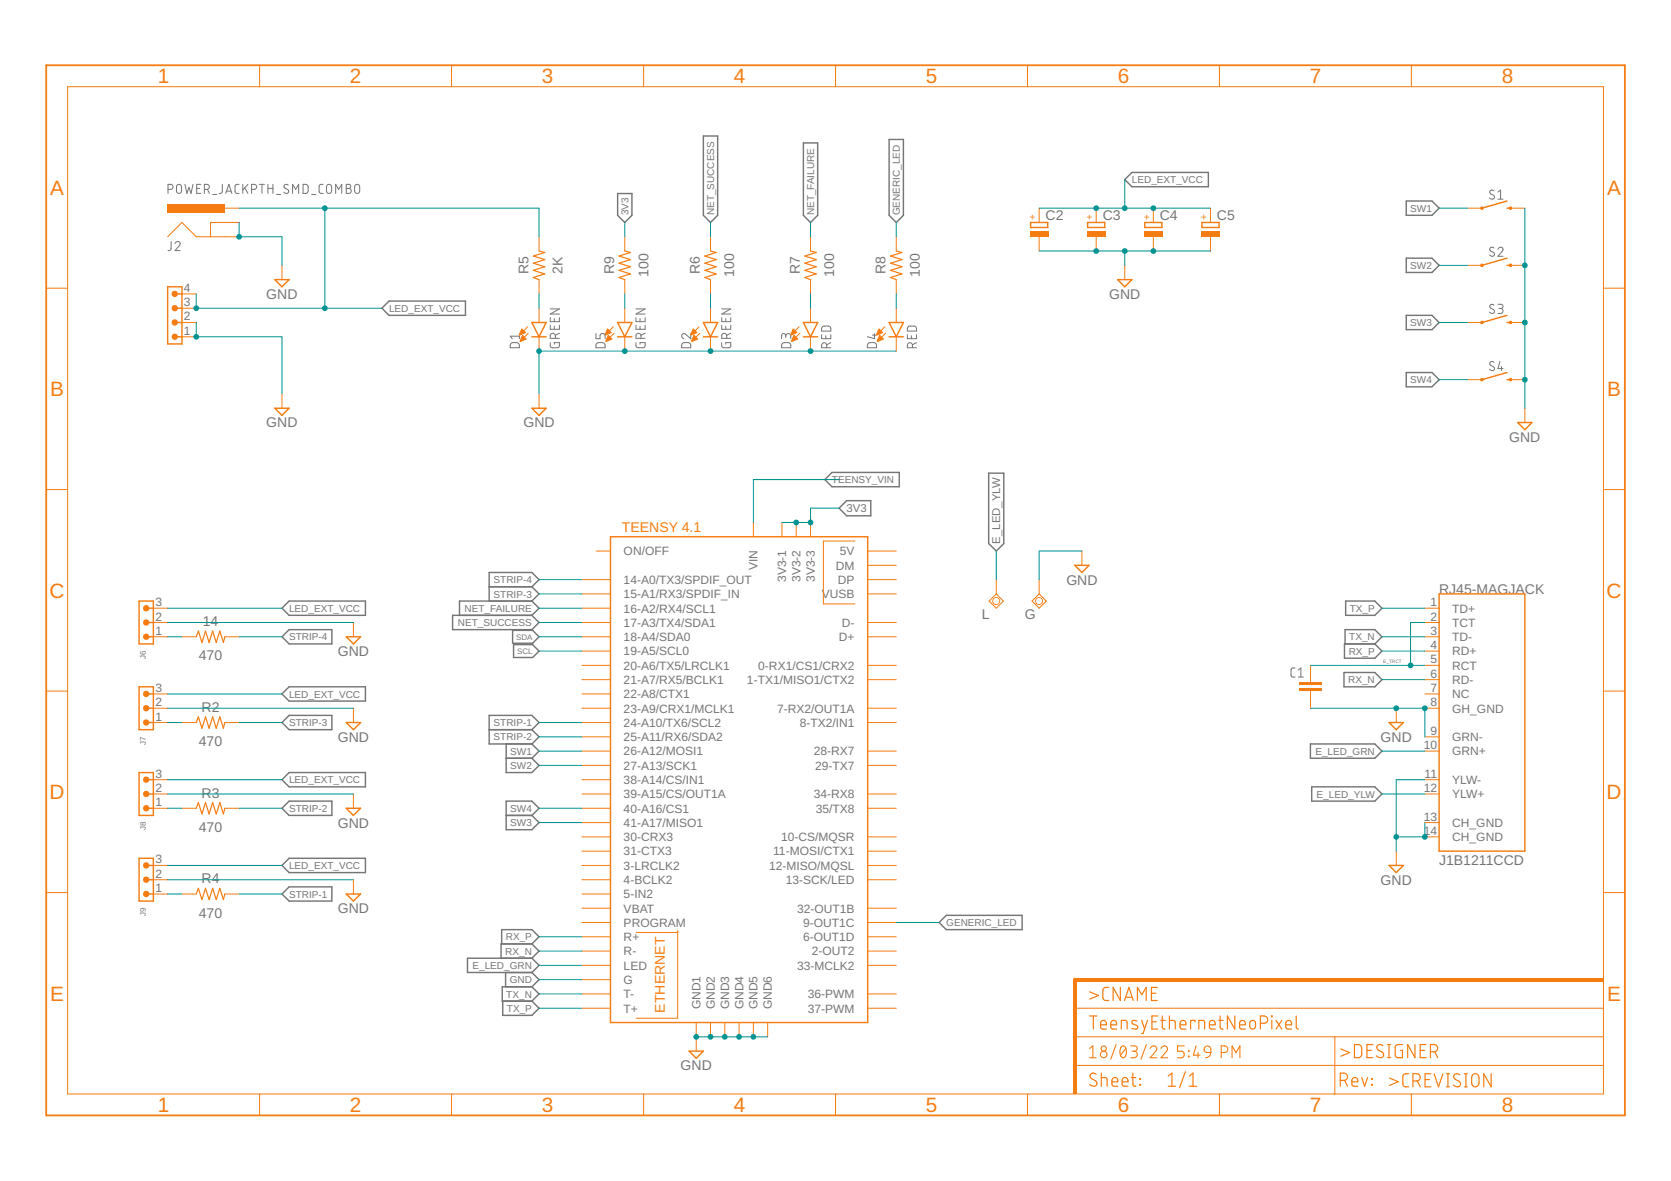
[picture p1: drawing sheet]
<svg xmlns="http://www.w3.org/2000/svg" width="297mm" height="210mm" viewBox="0 0 297 210" stroke-linecap="round" stroke-linejoin="round" font-family="sans-serif">
<g fill="none" stroke="#757575" stroke-width=".18">
<path d="M29.9 33.7h.4a.44 .44 0 0 0 .5-.5 .44 .44 0 0 0-.5-.4h-.4v1.6M31.5 32.9l.1-.1a.44 .44 0 0 1 .7 .4v.7a.44 .44 0 0 1-.5 .5 .44 .44 0 0 1-.4-.5zM32.9 32.8l.3 1.6 .4-1.1 .4 1.1 .3-1.6M35 33.5h.5M35.7 32.8h-.7v1.6h.7M36.3 33.7h.5a.44 .44 0 0 0 .4-.5 .44 .44 0 0 0-.4-.4h-.5v1.6M36.9 33.7l.3 .7M37.8 34.6h.7M39.5 32.8v1.4l-.2 .2h-.3M40.1 34.4l.6-1.6 .5 1.6M40.3 34h.8M42.5 32.8h-.5l-.2 .3v1.1l.2 .2h.5"/>
<path d="M43.2 32.8v1.6M43.5 33.4l.6 1M44.1 32.8l-.9 1M44.7 33.7h.5a.44 .44 0 0 0 .4-.5 .44 .44 0 0 0-.4-.4h-.5v1.6M46.1 32.8h.9M46.6 32.8v1.6M47.6 33.5h.9M47.6 32.8v1.6M48.5 32.8v1.6M49.2 34.6h.7M51.2 32.9a.41 .41 0 0 0-.6-.1 .41 .41 0 0 0 .1 .6l.5 .3a.42 .42 0 0 1 0 .6 .42 .42 0 0 1-.6 0l-.2-.1M52 34.4v-1.6l.6 .9 .5-.9v1.6"/>
<path d="M53.9 32.8l.7 .1a1.3 1.3 0 0 1 .1 1.2l-.2 .3h-.6zM55.4 34.6h.7M57.4 32.8h-.4l-.3 .3v1.1l.3 .2h.4M58.2 32.9l.1-.1a.47 .47 0 0 1 .6 .4v.7a.46 .46 0 0 1-.4 .5 .46 .46 0 0 1-.5-.5zM59.7 34.4v-1.6l.5 .9 .5-.9v1.6M61.6 32.8h.4a.36 .36 0 0 1 .4 .3 .36 .36 0 0 1-.4 .4 .44 .44 0 0 1 .4 .4 .44 .44 0 0 1-.4 .5h-.4zM61.6 33.5h.4M63.2 32.9l.1-.1a.46 .46 0 0 1 .6 .4v.7a.46 .46 0 0 1-.4 .5 .46 .46 0 0 1-.5-.5zM265.6 33.9a.41 .41 0 0 0-.6-.1 .41 .41 0 0 0 0 .7l.5 .2a.42 .42 0 0 1 0 .6 .42 .42 0 0 1-.6 0l-.1-.1M266.3 34.1l.4-.3v1.6M266.3 35.4h.9M30.4 42.9v1.4l-.2 .2h-.3"/>
<path d="M31.1 43.3a.45 .45 0 0 1 .6-.4 .45 .45 0 0 1 .2 .7l-.8 .9h.9M92.3 59.3v.9M92.3 59.8h-1.6l.4 .4M97.8 56.5v.7h1.6v-.7M97.8 57.8v.7h1.6v-.7M97.8 54.9h1.6l-1.6 .9h1.6M98.5 56.6v.6M98.5 58v.5M99.4 59.2l-.7 .4M105.9 59.3v.9h.8v-.6a.46 .46 0 0 1 .4-.3 .46 .46 0 0 1 .5 .3v.6M113.1 57.8v.7h1.6v-.7M113.1 56.5v.7h1.6v-.7"/>
<path d="M113.1 54.9h1.6l-1.6 .9h1.6M113.8 56.6v.6M113.8 58v.5M114.7 59.2l-.8 .4M122.8 59.3v.9l-.9-.8a.44 .44 0 0 0-.7 .2 .44 .44 0 0 0 .3 .6M128.3 57.8v.7h1.6v-.7M128.3 56.5v.7h1.6v-.7M128.3 54.9h1.6l-1.6 .9h1.6M129 56.6v.6M129 58v.5M129.9 59.2l-.7 .4M139.7 59.8a.44 .44 0 0 1 .4-.5 .44 .44 0 0 1 .5 .5v.4"/>
<path d="M146 59.5v.7h1.7v-.7M146.2 58.1l1-.1a.43 .43 0 0 1 .5 .4v.4h-1.7zM146.8 59.7v.5M155.1 59.6h.7M155.4 59.3v.9l-1.2-.4M161.3 59.5v.7h1.6v-.7M161.4 58.1l.2-.1h.9a.43 .43 0 0 1 .4 .4v.4h-1.6zM162 59.7v.5M265.6 44.1a.41 .41 0 0 0-.6-.1 .41 .41 0 0 0 0 .6l.5 .3a.41 .41 0 0 1 0 .6 .41 .41 0 0 1-.6-.1l-.1-.1M265.6 54.2a.41 .41 0 0 0-.6-.1 .41 .41 0 0 0-.1 .6l.6 .3a.41 .41 0 0 1 0 .7 .41 .41 0 0 1-.6-.1l-.1-.1M266.3 44.3a.44 .44 0 0 1 .6-.3 .44 .44 0 0 1 .1 .7l-.7 .9h.9M266.3 54.1h.5a.37 .37 0 0 1 .4 .4 .37 .37 0 0 1-.4 .3h-.3"/>
<path d="M266.7 54.8a.44 .44 0 0 1 .5 .5 .44 .44 0 0 1-.5 .4h-.4M90.8 61a1.33 1.33 0 0 1 1.3-.1l.2 .3v.6h-1.6zM97.8 60.9v.7l.2 .2h1.1l.3-.2v-.7h-.9v.3M98.7 60.1v-.4a.46 .46 0 0 0-.4-.5 .46 .46 0 0 0-.5 .5v.4h1.6M106.1 61a1.3 1.3 0 0 1 1.2-.1l.2 .3 .1 .6h-1.7zM113.1 60.9v.7l.2 .2h1l.3-.2 .1-.7h-.9v.3M113.9 60.1v-.4a.44 .44 0 0 0-.4-.5 .44 .44 0 0 0-.4 .5v.4h1.6M121.3 61a1.3 1.3 0 0 1 1.2-.1l.3 .3v.6h-1.6zM128.3 60.9v.7l.2 .2h1l.4-.2v-.7h-.9v.3M129.2 60.1v-.4a.44 .44 0 0 0-.5-.5 .44 .44 0 0 0-.4 .5v.4h1.6M139.1 61a1.3 1.3 0 0 1 1.2-.1l.2 .3 .1 .6h-1.7zM139.7 60v-.4a.37 .37 0 0 0-.4-.3 .37 .37 0 0 0-.4 .3v.6"/>
<path d="M147 61.8v-.4a.46 .46 0 0 0-.5-.5 .46 .46 0 0 0-.5 .5v.4h1.7M147.7 60.9l-.7 .4M154.3 61a1.3 1.3 0 0 1 1.2-.1l.3 .3v.6h-1.6zM162.2 61.8v-.4a.46 .46 0 0 0-.5-.5 .46 .46 0 0 0-.4 .5v.4h1.6M162.9 60.9l-.7 .4M265.6 64.4l-.2-.1a.38 .38 0 0 0-.5 .1 .38 .38 0 0 0 .1 .5l.5 .3a.41 .41 0 0 1 0 .6 .41 .41 0 0 1-.6 0l-.1-.2M266.6 64.2l-.3 1.3h.9M266.9 65.2v.7M230.2 118.7h-.5l-.2 .4v1l.2 .2h.5M230.8 119.1l.4-.4v1.6M230.8 120.3h.9"/>
</g>
<g fill="none" stroke="#757575" stroke-width=".25">
<path d="M109.8 34.4h2.5v3.9l-1.2 1.2-1.3-1.2zM125 24.2h2.6v14.1l-1.3 1.2-1.3-1.2zM142.8 25.4h2.6v12.9l-1.3 1.2-1.3-1.2zM158.1 24.8h2.5v13.5l-1.3 1.2-1.2-1.2zM199.9 31.9l1.3-1.3h13.6v2.6h-13.6zM250 35.7h4.6l1.2 1.3-1.2 1.3h-4.6zM67.9 54.8l1.3-1.3h13.5v2.5h-13.5zM250 56h4.6l1.2 1.3-1.2 1.3h-4.6zM250 45.9h4.6l1.2 1.3-1.2 1.2h-4.6zM250 66.2h4.6l1.2 1.3-1.2 1.2h-4.6zM146.6 85.2l1.3-1.2h12v2.5h-12zM149.2 90.3l1.3-1.3h4.3v2.7h-4.3z"/>
<path d="M175.7 84.1h2.7v12.5l-1.3 1.3-1.4-1.3zM50.1 108.1l1.3-1.3h13.6v2.6h-13.6zM50.1 113.2l1.3-1.3h7.6v2.5h-7.6zM80.5 109.4h14.1l1.2 1.2-1.2 1.3h-14.1zM87 104.3h7.6M91.1 112h3.6l1.1 1.2-1.1 1.1h-3.6zM91.3 114.6h3.4l1.1 1.1-1.1 1.2h-3.4zM94.6 106.8h-12.9v2.6M94.6 104.3l1.2-1.3-1.2-1.3h-7.6v5.1M94.6 106.8l1.2 1.3-1.2 1.3M94.6 104.3l1.2 1.3-1.2 1.2M238.9 119.5h5.5l1.3 1.3-1.3 1.3h-5.5z"/>
<path d="M239 114.4h5.4l1.3 1.3-1.3 1.3h-5.4zM239.1 114.4v-2.5h5.3l1.3 1.3-1.3 1.2M239.2 106.8h5.2l1.3 1.3-1.3 1.3h-5.2zM50.1 138.6l1.3-1.3h13.6v2.5h-13.6zM50.1 123.3l1.3-1.2h13.6v2.5h-13.6zM51.4 127.1h7.6v2.6h-7.6l-1.3-1.3zM87 129.7h7.6M90 134.8h4.6M90 132.2v5.1h4.6l1.2-1.3-1.2-1.2M94.6 129.7l1.2-1.3-1.2-1.3h-7.6v5.1h7.6M94.6 129.7l1.2 1.3-1.2 1.2M94.6 132.2l1.2 1.3-1.2 1.3"/>
<path d="M232.9 132.2h11.5l1.3 1.3-1.3 1.3h-11.5zM233.2 139.8h11.2l1.3 1.3-1.3 1.3h-11.2zM50.1 158.9l1.3-1.3h7.6v2.5h-7.6zM50.1 153.8l1.3-1.3h13.6v2.6h-13.6zM51.4 142.4h7.6v2.5h-7.6l-1.3-1.2zM90 142.4h4.6l1.2 1.3-1.2 1.2 1.2 1.3-1.2 1.3h-4.6zM90 144.9h4.6M89.2 167.8v-2.6h5.4l1.2 1.3-1.2 1.3M89.4 177.9v2.6h5.2l1.2-1.3-1.2-1.3M89.9 172.8v2.6M94.6 172.8l1.2 1.3-1.2 1.3M94.6 175.4h-5.3v2.5h5.3"/>
<path d="M94.6 170.3h-11.5v2.5h11.5M94.6 170.3l1.2 1.3-1.2 1.2M94.6 175.4l1.2 1.3-1.2 1.2M94.6 167.8h-5.5v2.5M94.6 167.8l1.2 1.2-1.2 1.3M166.9 164l1.3-1.3h13.5v2.5h-13.5z"/>
</g>
<path d="M108.5 95.4h45.7v86.3h-45.7zM255.8 105.6h15.3v45.7h-15.3zM246.9 128.4h2.6l-1.3 1.3zM246.9 153.8h2.6l-1.3 1.3zM120.5 165.5v.2M122.5 186.8h2.5l-1.2 1.3z" fill="none" stroke="#f57c10" stroke-width=".25"/>
<g fill="none" stroke="#f57c10" stroke-width=".18">
<path d="M106 97.9h2.5M133.9 92.9v2.5M139 92.9v2.5M141.5 92.9v2.5M144.1 92.9v2.5M152 96.2h-5.6v11.1h5.6M154.2 97.9h5.1M103.4 108.1h5.1M103.4 110.6h5.1M103.4 113.2h5.1M103.4 115.7h5.1M103.4 118.3h5.1"/>
<path d="M103.4 103h5.1M103.4 105.6h5.1M154.2 110.6h5.1M154.2 113.2h5.1M154.2 118.3h5.1M154.2 103h5.1M154.2 105.6h5.1M154.2 100.5h5.1M253.3 108.1h2.5M253.3 110.6h2.5M253.3 113.2h2.5M253.3 115.7h2.5"/>
<path d="M253.3 118.3h2.5M103.4 120.8h5.1M103.4 123.3h5.1M103.4 125.9h5.1M103.4 131h5.1M103.4 133.5h5.1M103.4 138.6h5.1M103.4 128.4h5.1M103.4 136h5.1M154.2 120.8h5.1M154.2 125.9h5.1M154.2 133.5h5.1"/>
<path d="M154.2 128.4h5.1M154.2 136h5.1M248.2 125.9v2.5M253.3 120.8h2.5M253.3 123.3h2.5M253.3 125.9h2.5M253.3 131h2.5M253.3 133.5h2.5M253.3 138.6h2.5M103.4 141.1h5.1M103.4 146.2h5.1M103.4 148.7h5.1"/>
<path d="M103.4 158.9h5.1M103.4 153.8h5.1M103.4 156.4h5.1M103.4 151.3h5.1M103.4 143.7h5.1M154.2 141.1h5.1M154.2 148.7h5.1M154.2 153.8h5.1M154.2 156.4h5.1M154.2 151.3h5.1M154.2 143.7h5.1M248.2 151.3v2.5"/>
<path d="M253.3 141.1h2.5M253.3 146.2h2.5M253.3 148.7h2.5M103.4 161.4h5.1M103.4 164h5.1M103.4 166.5h5.1M103.4 169h5.1M103.4 171.6h5.1M103.4 176.7h5.1M103.4 179.2h5.1M103.4 174.1h5.1M113.1 165.7h7.4v15.3h-7.4"/>
<path d="M154.2 161.4h5.1M154.2 164h5.1M154.2 166.5h5.1M154.2 169h5.1M154.2 171.6h5.1M154.2 176.7h5.1M154.2 179.2h5.1M123.8 181.7v5.1M126.3 181.7v2.6M128.8 181.7v2.6M131.4 181.7v2.6M133.9 181.7v2.6"/>
<path d="M136.5 181.7v2.6"/>
</g>
<g fill="#f57c10">
<path d="M230.9 122.3h4.1v.5h-4.1z" fill-rule="evenodd"/>
<path d="M230.9 121.3h4.1v.5h-4.1z" fill-rule="evenodd"/>
</g>
<g fill="#f57c10">
<path d="M230.9 122.3h4.1v.5h-4.1zM230.9 122.3v.5h4.1v-.5z"/>
<path d="M230.9 121.3h4.1v.5h-4.1zM230.9 121.3v.5h4.1v-.5z"/>
</g>
<path d="M233 118.3v3M233 122.8v3.1" fill="none" stroke="#f57c10" stroke-width=".18"/>
<path d="M176.6 106.4a.71 .71 0 0 1 1.1 .1 .71 .71 0 0 1-.4 1 .71 .71 0 0 1-.9-.7h.1a.55 .55 0 0 1 .8-.5 .55 .55 0 0 1 .2 .9 .55 .55 0 0 1-.9-.2l-.1-.2h-.1z" fill-rule="evenodd" fill="#f57c10"/>
<path d="M176.6 106.4l.4-.3 .4 .1a.72 .72 0 0 1 .4 .9l-.6 .4-.5-.1-.3-.3v-.3h.1l.3-.5h.6l.3 .5-.3 .5h-.6l-.3-.5h-.1zM176.6 106.4l-.2 .4h.1l.3 .5h.6l.3-.5-.3-.5h-.6l-.3 .5h-.1l.2 .5 .4 .2 .6-.2 .2-.5-.4-.6-.4-.1z" fill="#f57c10"/>
<g fill="none" stroke="#f57c10" stroke-width=".18">
<path d="M27.3 113.2h2.5M27.3 110.6h2.5M27.3 108.1h2.5M32.3 113.2h2.6M40 113.2h2.5M62.8 110.6v2.6M177.1 105.6l1.3 1.2-1.3 1.3-1.3-1.3zM177.1 103v2.6M32.3 128.4h2.6M40 128.4h2.5M62.8 125.9v2.5M32.3 143.7h2.6"/>
<path d="M32.3 158.9h2.6M40 143.7h2.5M40 158.9h2.5M62.8 141.1v2.6M62.8 156.4v2.5"/>
</g>
<path d="M34.9 113.2l.4-1 .6 2 .6-2 .7 2 .6-2 .6 2 .7-2 .6 2 .3-1M34.9 128.4l.4-1 .6 2 .6-2 .7 2 .6-2 .6 2 .7-2 .6 2 .3-1M34.9 143.7l.4-1.1 .6 2.1 .6-2.1 .7 2.1 .6-2.1 .6 2.1 .7-2.1 .6 2.1 .3-1M34.9 158.9l.4-1 .6 2 .6-2 .7 2 .6-2 .6 2 .7-2 .6 2 .3-1" fill="none" stroke="#f57c10" stroke-width=".21"/>
<path d="M24.7 106.8h2.6v7.6h-2.6zM26 113.2h1.3M26 110.6h1.3M26 108.1h1.3M61.6 113.2h2.5l-1.3 1.2zM61.6 128.4h2.5l-1.3 1.3zM61.6 158.9h2.5l-1.3 1.2zM61.6 143.7h2.5l-1.3 1.2z" fill="none" stroke="#f57c10" stroke-width=".25"/>
<g fill="#f57c10">
<circle cx="26" cy="113.2" r=".56"/>
<circle cx="26" cy="110.6" r=".56"/>
<circle cx="26" cy="108.1" r=".57"/>
</g>
<g fill="#f57c10">
<path d="M25.4 113.2a.6 .6 0 0 1 1.2 0 .6 .6 0 0 1-1.2 0zM25.4 113.2a.56 .56 0 0 0 1.1 0 .56 .56 0 0 0-1.1 0z"/>
<path d="M25.4 110.6a.6 .6 0 0 1 1.2 0 .6 .6 0 0 1-1.2 0zM25.4 110.6a.56 .56 0 0 0 1.1 0 .56 .56 0 0 0-1.1 0z"/>
<path d="M25.4 108.1a.6 .6 0 0 1 1.2 0 .6 .6 0 0 1-1.2 0zM25.4 108.1a.6 .6 0 0 0 1.2 0 .6 .6 0 0 0-1.2 0z"/>
</g>
<path d="M27.3 128.4h2.5M27.3 125.9h2.5M27.3 123.3h2.5" fill="none" stroke="#f57c10" stroke-width=".18"/>
<path d="M24.7 122.1h2.6v7.6h-2.6zM26 128.4h1.3M26 125.9h1.3M26 123.3h1.3" fill="none" stroke="#f57c10" stroke-width=".25"/>
<g fill="#f57c10">
<circle cx="26" cy="128.4" r=".56"/>
<circle cx="26" cy="125.9" r=".56"/>
<circle cx="26" cy="123.3" r=".56"/>
</g>
<g fill="#f57c10">
<path d="M25.4 128.4a.6 .6 0 0 1 1.2 0 .6 .6 0 0 1-1.2 0zM25.4 128.4a.56 .56 0 0 0 1.1 0 .56 .56 0 0 0-1.1 0z"/>
<path d="M25.4 125.9a.6 .6 0 0 1 1.2 0 .6 .6 0 0 1-1.2 0zM25.4 125.9a.56 .56 0 0 0 1.1 0 .56 .56 0 0 0-1.1 0z"/>
<path d="M25.4 123.3a.6 .6 0 0 1 1.2 0 .6 .6 0 0 1-1.2 0zM25.4 123.3a.56 .56 0 0 0 1.1 0 .56 .56 0 0 0-1.1 0z"/>
</g>
<path d="M27.3 138.6h2.5M27.3 143.7h2.5M27.3 141.1h2.5" fill="none" stroke="#f57c10" stroke-width=".18"/>
<path d="M24.7 137.3h2.6v7.6h-2.6zM26 138.6h1.3M26 143.7h1.3M26 141.1h1.3" fill="none" stroke="#f57c10" stroke-width=".25"/>
<g fill="#f57c10">
<circle cx="26" cy="143.6" r=".57"/>
<circle cx="26" cy="141.1" r=".57"/>
<circle cx="26" cy="138.6" r=".57"/>
</g>
<g fill="#f57c10">
<path d="M25.4 143.7a.6 .6 0 0 1 1.2 0 .6 .6 0 0 1-1.2 0zM25.4 143.6a.6 .6 0 0 0 1.2 0 .6 .6 0 0 0-1.2 0z"/>
<path d="M25.4 141.1a.6 .6 0 0 1 1.2 0 .6 .6 0 0 1-1.2 0zM25.4 141.1a.6 .6 0 0 0 1.2 0 .6 .6 0 0 0-1.2 0z"/>
<path d="M25.4 138.6a.6 .6 0 0 1 1.2 0 .6 .6 0 0 1-1.2 0zM25.4 138.6a.6 .6 0 0 0 1.2 0 .6 .6 0 0 0-1.2 0z"/>
</g>
<path d="M27.3 158.9h2.5M27.3 156.4h2.5M27.3 153.8h2.5" fill="none" stroke="#f57c10" stroke-width=".18"/>
<path d="M24.7 152.5h2.6v7.6h-2.6zM26 158.9h1.3M26 156.4h1.3M26 153.8h1.3" fill="none" stroke="#f57c10" stroke-width=".25"/>
<g fill="#f57c10">
<path d="M184.2 106.4a.71 .71 0 0 1 1.1 .1 .71 .71 0 0 1-.4 1 .71 .71 0 0 1-.9-.7h.1a.55 .55 0 0 1 .8-.5 .55 .55 0 0 1 .2 .9 .55 .55 0 0 1-.9-.2l-.1-.2h-.1z" fill-rule="evenodd"/>
<circle cx="26" cy="158.9" r=".57"/>
<circle cx="26" cy="156.3" r=".57"/>
<circle cx="26" cy="153.8" r=".57"/>
</g>
<g fill="#f57c10">
<path d="M25.4 158.9a.6 .6 0 0 1 1.2 0 .6 .6 0 0 1-1.2 0zM25.4 158.9a.6 .6 0 0 0 1.2 0 .6 .6 0 0 0-1.2 0z"/>
<path d="M25.4 156.4a.6 .6 0 0 1 1.2 0 .6 .6 0 0 1-1.2 0zM25.4 156.3a.6 .6 0 0 0 1.2 0 .6 .6 0 0 0-1.2 0z"/>
<path d="M25.4 153.8a.6 .6 0 0 1 1.2 0 .6 .6 0 0 1-1.2 0zM25.4 153.8a.6 .6 0 0 0 1.2 0 .6 .6 0 0 0-1.2 0z"/>
<path d="M184.2 106.4l.4-.3 .5 .1a.72 .72 0 0 1 .3 .9l-.6 .4-.4-.1-.4-.3v-.3h.1l.3-.5h.6l.3 .5-.3 .5h-.6l-.3-.5h-.1zM184.2 106.4l-.2 .4h.2l.2 .5h.6l.3-.5-.3-.5h-.6l-.2 .5h-.2l.2 .5 .4 .2 .7-.2 .1-.5-.3-.6-.5-.1z"/>
</g>
<path d="M32.3 59.9h2.6M32.3 57.3h2.6M32.3 54.8h2.6M32.3 52.2h2.6M192.3 97.9v2.6M184.7 105.6l1.3 1.2-1.3 1.3-1.2-1.3zM184.7 103v2.6" fill="none" stroke="#f57c10" stroke-width=".18"/>
<path d="M29.8 51h2.5v10.1h-2.5zM31.1 59.9h1.2M31.1 57.3h1.2M31.1 54.8h1.2M31.1 52.2h1.2M191.1 100.5h2.5l-1.3 1.2z" fill="none" stroke="#f57c10" stroke-width=".25"/>
<g fill="#f57c10">
<circle cx="31.1" cy="59.8" r=".57"/>
<circle cx="31.1" cy="57.3" r=".57"/>
<circle cx="31.1" cy="54.8" r=".57"/>
<circle cx="31.1" cy="52.2" r=".57"/>
</g>
<g fill="#f57c10">
<path d="M30.5 59.9a.57 .57 0 0 1 1.1 0 .57 .57 0 0 1-1.1 0zM30.5 59.8a.57 .57 0 0 0 1.1 0 .57 .57 0 0 0-1.1 0z"/>
<path d="M30.5 57.3a.57 .57 0 0 1 1.1 0 .57 .57 0 0 1-1.1 0zM30.5 57.3a.57 .57 0 0 0 1.1 0 .57 .57 0 0 0-1.1 0z"/>
<path d="M30.5 54.8a.57 .57 0 0 1 1.1 0 .57 .57 0 0 1-1.1 0zM30.5 54.8a.57 .57 0 0 0 1.1 0 .57 .57 0 0 0-1.1 0z"/>
<path d="M30.5 52.2a.57 .57 0 0 1 1.1 0 .57 .57 0 0 1-1.1 0zM30.5 52.2a.57 .57 0 0 0 1.1 0 .57 .57 0 0 0-1.1 0z"/>
</g>
<path d="M48.9 49.7h2.5l-1.3 1.3zM48.9 72.6h2.5l-1.3 1.2z" fill="none" stroke="#f57c10" stroke-width=".25"/>
<path d="M40 39.5h-2.6v2.6M29.8 42.1l2.5-2.6 2.6 2.6h5.1M50.1 47.2v2.5M50.1 70v2.6" fill="none" stroke="#f57c10" stroke-width=".18"/>
<path d="M29.8 36.2h10.2v1.6h-10.2z" fill-rule="evenodd" fill="#f57c10"/>
<path d="M29.8 36.2h10.2v1.6h-10.2zM29.8 36.2v1.6h10.2v-1.6z" fill="#f57c10"/>
<g fill="none" stroke="#f57c10" stroke-width=".18">
<path d="M40 39.5h2.5M40 37h2.5M40 42.1h2.5M93.8 58.1l-1.4 1.4M93.9 59.2l-1.4 1.4M95.8 42.1v2.5M95.8 49.7v2.5M95.8 54.8v2.5M95.8 59.9v2.5M109 58.1l-1.4 1.4M109.2 59.2l-1.4 1.4M111.1 42.1v2.5"/>
<path d="M111.1 49.7v2.5M111.1 54.8v2.5M111.1 59.9v2.5M124.3 58.1l-1.4 1.4M124.4 59.2l-1.4 1.4M126.3 42.1v2.5M126.3 49.7v2.5M126.3 54.8v2.5M126.3 59.9v2.5M142 58.1l-1.3 1.4M142.2 59.2l-1.4 1.4M144.1 42.1v2.5"/>
<path d="M144.1 49.7v2.5M144.1 54.8v2.5M144.1 59.9v2.5M157.3 58.1l-1.4 1.4M157.4 59.2l-1.4 1.4M159.3 42.1v2.5M159.3 49.7v2.5M159.3 54.8v2.5M159.3 59.9v2.5M95.8 70v2.6"/>
</g>
<path d="M94.6 57.3h2.5l-1.3 2.6zM94.6 59.9h2.5M109.8 59.9h2.5M109.8 57.3h2.5l-1.2 2.6zM125 59.9h2.6M125 57.3h2.6l-1.3 2.6zM142.8 59.9h2.6M142.8 57.3h2.6l-1.3 2.6zM158.1 59.9h2.5M158.1 57.3h2.5l-1.3 2.6zM94.6 72.6h2.5l-1.3 1.2z" fill="none" stroke="#f57c10" stroke-width=".25"/>
<g fill="#f57c10" stroke="#f57c10" stroke-width=".18">
<path d="M92.8 58.5l.6 .6-1 .5-.1-.1z" fill-rule="evenodd"/>
<path d="M92.9 59.6l.6 .7-1 .4-.1-.1z" fill-rule="evenodd"/>
<path d="M123.2 58.5l.7 .6-1 .5-.1-.1z" fill-rule="evenodd"/>
<path d="M123.4 59.6l.6 .7-1 .4-.1-.1z" fill-rule="evenodd"/>
<path d="M141 58.5l.7 .6-1.1 .5v-.1z" fill-rule="evenodd"/>
<path d="M141.1 59.6l.7 .7-1 .4-.1-.1z" fill-rule="evenodd"/>
<path d="M156.2 58.5l.7 .6-1 .5-.1-.1z" fill-rule="evenodd"/>
<path d="M156.4 59.6l.6 .7-1 .4-.1-.1z" fill-rule="evenodd"/>
<path d="M108 58.5l.7 .6-1.1 .5-.1-.1z" fill-rule="evenodd"/>
<path d="M108.1 59.6l.7 .7-1.1 .4v-.1z" fill-rule="evenodd"/>
</g>
<path d="M95.8 44.6l1 .3-2 .6 2 .6-2 .7 2 .6-2 .6 2 .7-2 .6 1 .4M111.1 44.6l1 .3-2.1 .6 2.1 .6-2.1 .7 2.1 .6-2.1 .6 2.1 .7-2.1 .6 1.1 .4M126.3 44.6l1 .3-2 .6 2 .6-2 .7 2 .6-2 .6 2 .7-2 .6 1 .4M144.1 44.6l1 .3-2 .6 2 .6-2 .7 2 .6-2 .6 2 .7-2 .6 1 .4M159.3 44.6l1 .3-2 .6 2 .6-2 .7 2 .6-2 .6 2 .7-2 .6 1 .4" fill="none" stroke="#f57c10" stroke-width=".21"/>
<g fill="#f57c10">
<circle cx="263.4" cy="37" r=".33"/>
<circle cx="268.5" cy="37" r=".33"/>
</g>
<g fill="#f57c10">
<path d="M263.1 37a.35 .35 0 0 1 .7 0 .35 .35 0 0 1-.7 0zM263.1 37a.35 .35 0 0 0 .7 0 .35 .35 0 0 0-.7 0z"/>
<path d="M268.2 37a.35 .35 0 0 1 .7 0 .35 .35 0 0 1-.7 0zM268.2 37a.35 .35 0 0 0 .7 0 .35 .35 0 0 0-.7 0z"/>
</g>
<path d="M267.9 37h.6M267.9 35.7l-4.5 1.3" fill="none" stroke="#f57c10" stroke-width=".25"/>
<path d="M260.9 37h2.5M268.5 37h2.6" fill="none" stroke="#f57c10" stroke-width=".18"/>
<g fill="#f57c10">
<circle cx="263.4" cy="47.2" r=".33"/>
<circle cx="268.5" cy="47.2" r=".33"/>
</g>
<g fill="#f57c10">
<path d="M263.1 47.2a.35 .35 0 0 1 .7 0 .35 .35 0 0 1-.7 0zM263.1 47.2a.35 .35 0 0 0 .7 0 .35 .35 0 0 0-.7 0z"/>
<path d="M268.2 47.2a.35 .35 0 0 1 .7 0 .35 .35 0 0 1-.7 0zM268.2 47.2a.35 .35 0 0 0 .7 0 .35 .35 0 0 0-.7 0z"/>
</g>
<path d="M267.9 47.2h.6M267.9 45.9l-4.5 1.3" fill="none" stroke="#f57c10" stroke-width=".25"/>
<path d="M260.9 47.2h2.5M268.5 47.2h2.6" fill="none" stroke="#f57c10" stroke-width=".18"/>
<g fill="#f57c10">
<circle cx="263.4" cy="57.3" r=".33"/>
<circle cx="268.5" cy="57.3" r=".33"/>
</g>
<g fill="#f57c10">
<path d="M263.1 57.3a.35 .35 0 0 1 .7 0 .35 .35 0 0 1-.7 0zM263.1 57.3a.35 .35 0 0 0 .7 0 .35 .35 0 0 0-.7 0z"/>
<path d="M268.2 57.3a.35 .35 0 0 1 .7 0 .35 .35 0 0 1-.7 0zM268.2 57.3a.35 .35 0 0 0 .7 0 .35 .35 0 0 0-.7 0z"/>
</g>
<path d="M267.9 57.3h.6M267.9 56l-4.5 1.3" fill="none" stroke="#f57c10" stroke-width=".25"/>
<path d="M260.9 57.3h2.5M268.5 57.3h2.6" fill="none" stroke="#f57c10" stroke-width=".18"/>
<g fill="#f57c10">
<circle cx="263.4" cy="67.5" r=".33"/>
<circle cx="268.5" cy="67.5" r=".33"/>
</g>
<g fill="#f57c10">
<path d="M263.1 67.5a.35 .35 0 0 1 .7 0 .35 .35 0 0 1-.7 0zM263.1 67.5a.35 .35 0 0 0 .7 0 .35 .35 0 0 0-.7 0z"/>
<path d="M268.2 67.5a.35 .35 0 0 1 .7 0 .35 .35 0 0 1-.7 0zM268.2 67.5a.35 .35 0 0 0 .7 0 .35 .35 0 0 0-.7 0z"/>
</g>
<path d="M183.2 39.5h3v.9h-3zM267.9 67.5h.6M267.9 66.2l-4.5 1.3M269.8 75.1h2.5l-1.2 1.3z" fill="none" stroke="#f57c10" stroke-width=".25"/>
<path d="M260.9 67.5h2.5M268.5 67.5h2.6M271.1 72.6v2.5" fill="none" stroke="#f57c10" stroke-width=".18"/>
<path d="M183.1 41.2h3.3v.9h-3.3z" fill-rule="evenodd" fill="#f57c10"/>
<path d="M183.1 41.2h3.3v.9h-3.3zM183.1 41.2v.9h3.3v-.9z" fill="#f57c10"/>
<path d="M184.7 37v2.5M184.7 42.1v2.5" fill="none" stroke="#f57c10" stroke-width=".18"/>
<path d="M193.3 39.5h3.1v.9h-3.1z" fill="none" stroke="#f57c10" stroke-width=".25"/>
<path d="M193.2 41.2h3.3v.9h-3.3z" fill-rule="evenodd" fill="#f57c10"/>
<path d="M193.2 41.2h3.3v.9h-3.3zM193.2 41.2v.9h3.3v-.9z" fill="#f57c10"/>
<path d="M194.9 37v2.5M194.9 42.1v2.5" fill="none" stroke="#f57c10" stroke-width=".18"/>
<path d="M203.5 39.5h3v.9h-3z" fill="none" stroke="#f57c10" stroke-width=".25"/>
<path d="M203.4 41.2h3.3v.9h-3.3z" fill-rule="evenodd" fill="#f57c10"/>
<path d="M203.4 41.2h3.3v.9h-3.3zM203.4 41.2v.9h3.3v-.9z" fill="#f57c10"/>
<path d="M205 37v2.5M205 42.1v2.5" fill="none" stroke="#f57c10" stroke-width=".18"/>
<path d="M213.7 39.5h3v.9h-3z" fill="none" stroke="#f57c10" stroke-width=".25"/>
<path d="M213.5 41.2h3.3v.9h-3.3z" fill-rule="evenodd" fill="#f57c10"/>
<path d="M213.5 41.2h3.3v.9h-3.3zM213.5 41.2v.9h3.3v-.9z" fill="#f57c10"/>
<path d="M215.2 37v2.5M199.9 47.2v2.5M215.2 42.1v2.5" fill="none" stroke="#f57c10" stroke-width=".18"/>
<path d="M198.7 49.7h2.5l-1.3 1.3z" fill="none" stroke="#f57c10" stroke-width=".25"/>
<g fill="none" stroke="#f57c10" stroke-width=".21">
<path d="M193.7 180.6h1.3M194.4 180.6v2.3M195.6 182.1h1.1a.55 .55 0 0 0-.4-.7 .55 .55 0 0 0-.7 .5l.1 .9 1 .1M197.4 182.1h1.1a.55 .55 0 0 0-.4-.7 .55 .55 0 0 0-.7 .5l.2 .9 .9 .1M199.3 182.9v-1.5l1 .1 .1 1.4M202.1 181.5a.61 .61 0 0 0-.9 .1l.1 .3 .8 .4a.33 .33 0 0 1 .2 .3 .33 .33 0 0 1-.4 .3l-.7-.1M202.9 181.4l.6 1.5M204 181.4l-.8 2.3h-.3M204.8 181.6h.7M205.8 180.6h-1v2.3h1M206.3 181.4h.8M206.6 180.6v2.1l.2 .2h.3"/>
<path d="M207.7 191.2l.6-.5v2.4M207.7 193.1h1.3M207.9 181.4l.9 .1 .1 1.4M207.9 180.6v2.3M209.8 182.1h1a.55 .55 0 0 0-.4-.7 .55 .55 0 0 0-.6 .5l.1 .9 .9 .1M210.7 190.5l-1 2.8M211.4 193.1h1.3M211.4 191.2l.7-.5v2.4M212.4 181.6v-.2h-.8v1.5M213.1 182.9v-1.5l.9 .1 .1 1.4M215 182.1h1a.55 .55 0 0 0-.3-.7 .55 .55 0 0 0-.7 .5l.1 .9 .9 .1M216.6 181.4h.8"/>
<path d="M216.9 180.6v2.1l.2 .2h.3M219.5 180.6v2.3l-1.3-2.3v2.3M220.3 182.1h1.1a.55 .55 0 0 0-.4-.7 .55 .55 0 0 0-.7 .5l.2 .9 .9 .1M222.3 181.5l.5-.1a.92 .92 0 0 1 .1 1.4l-.3 .1-.3-.2-.2-.3zM224 181.9h.7a.65 .65 0 0 0 .7-.7 .65 .65 0 0 0-.7-.6h-.7v2.3M226 180.6h.1v.1h-.1zM226.1 181.4v1.5M226.8 181.4l1.1 1.5M227.9 181.4l-1.1 1.5M228.6 182.1h1a.55 .55 0 0 0-.4-.7 .55 .55 0 0 0-.6 .5l.1 .9 .9 .1M230.4 180.6v2.1l.4 .2"/>
</g>
<g fill="none" stroke="#f57c10" stroke-width=".19">
<path d="M193.7 186.4l.6-.5v2.1M193.7 188h1.2M198.4 185.7l-.9 2.5M199.3 186a.49 .49 0 0 1 .6 0 .49 .49 0 0 1 .3 .4 1.19 1.19 0 0 1-.5 1.6 1.27 1.27 0 0 1-.5-1.8zM200.1 186.4l-.9 1.1M201 185.9h.7a.48 .48 0 0 1 .5 .5 .48 .48 0 0 1-.5 .4h-.5M201.6 186.8a.58 .58 0 0 1 .6 .6 .58 .58 0 0 1-.6 .6h-.6M203.8 185.7l-1 2.5M204.4 186.4a.58 .58 0 0 1 .9-.5 .58 .58 0 0 1 .1 .9l-1 1.2h1.2M206.4 186.4a.58 .58 0 0 1 .8-.5 .58 .58 0 0 1 .2 .9l-1 1.2h1.1M210.5 185.9h-1.2v.9h.7a.59 .59 0 0 1 .5 .6 .59 .59 0 0 1-.5 .6h-.7M211.3 186.8l.1 .1z"/>
<path d="M211.3 187.7l.1 .1zM212.6 185.9l-.5 1.6h1.2M213 187.1v.9M214.2 186.1l.3-.2a.58 .58 0 0 1 .7 .6v.6l-.8-.1-.3-.4zM215.2 187.1v.2a.91 .91 0 0 1-.9 .7M217.1 187.1h.6a.59 .59 0 0 0 .6-.6 .59 .59 0 0 0-.6-.6h-.6v2.1M219 188v-2.1l.7 1.2 .7-1.2v2.1"/>
<circle cx="196.2" cy="186.4" r=".47"/>
<circle cx="196.2" cy="187.4" r=".59"/>
</g>
<g fill="#f57c10">
<path d="M190.8 174.1h.5v20.3h-.5z" fill-rule="evenodd"/>
<path d="M191.1 173.8h93.9v.6h-93.9z" fill-rule="evenodd"/>
</g>
<g fill="#f57c10">
<path d="M190.8 174.1h.5v20.3h-.5zM190.8 174.1v20.3h.5v-20.3z"/>
<path d="M191 173.8h94v.6h-93.9zM191.1 173.8v.6h93.9v-.6z"/>
</g>
<g fill="none" stroke="#f57c10" stroke-width=".18">
<path d="M12 15.4h273v179h-273zM46.1 11.6v3.8M80.3 11.6v3.8M114.4 11.6v3.8M148.5 11.6v3.8M182.6 11.6v3.8M216.8 11.6v3.8M250.9 11.6v3.8M8.2 51.2h3.8M285 51.2h3.8M8.2 87h3.8M285 87h3.8"/>
<path d="M8.2 122.8h3.8M285 122.8h3.8M8.2 158.6h3.8M285 158.6h3.8M191.1 179.2h93.9M46.1 194.4v3.8M80.3 194.4v3.8M114.4 194.4v3.8M148.5 194.4v3.8M182.6 194.4v3.8M191.1 189.4h93.9M191.1 184.3h93.9"/>
<path d="M216.8 194.4v3.8M237.3 184.3v10.2M250.9 194.4v3.8"/>
</g>
<path d="M192.3 174.1h-1.2v1.3" fill="none" stroke="#f57c10" stroke-width=".61"/>
<g fill="none" stroke="#f57c10" stroke-width=".21">
<path d="M193.7 176.3l1.6 .6-1.6 .7M197.1 175.5h-.5a.54 .54 0 0 0-.6 .5l.2 1.6 .2 .2h.7M199.2 175.5v2.3l-1.3-2.3v2.3M199.9 177.8l.8-2.3 .7 2.3M200.1 177.2h1.2M202.2 177.8v-2.3l.8 1.3 .8-1.3v2.3M204.7 176.5h.8M205.7 175.5h-1v2.3h1M194.9 190.9a.58 .58 0 0 0-.9-.1 .58 .58 0 0 0 0 .9l.7 .4a.58 .58 0 0 1 .1 .9 .58 .58 0 0 1-.9-.1l-.2-.2M195.8 191.5l.9 .1 .1 1.5M195.8 190.7v2.4M197.7 192.3h1a.54 .54 0 0 0-.4-.8 .54 .54 0 0 0-.6 .5l.1 1 .9 .1"/>
<path d="M199.5 192.3h1a.54 .54 0 0 0-.4-.8 .54 .54 0 0 0-.6 .5l.1 1 .9 .1M201.1 191.5h.8M201.4 190.7v2.1l.2 .2 .3 .1M202.6 191.7h.2v.1h-.2zM202.6 192.7h.2v.2h-.2zM238.3 192h.6a.65 .65 0 0 0 .6-.6 .65 .65 0 0 0-.6-.7h-.6v2.4M238.3 186.4l1.6 .7-1.6 .6M239 192l.5 1.1M240.3 192.3h1.1a.55 .55 0 0 0-.4-.8 .55 .55 0 0 0-.7 .5l.1 1 1 .1M240.8 185.7h.8l.4 .4v1.4l-.4 .5h-.8zM242.1 191.5l.5 1.6 .5-1.6M243 186.7h.8"/>
<path d="M243.8 192.7h.2v.2h-.2zM243.8 191.7h.2v.1h-.2zM244 185.7h-1v2.3h1M245.8 185.8a.58 .58 0 0 0-.8-.1 .58 .58 0 0 0 0 .9l.7 .4a.58 .58 0 0 1 .1 .9 .58 .58 0 0 1-.9-.1l-.2-.1M246.7 185.7h.5M246.7 188h.5M246.9 185.7v2.3M247 191.6l1.6 .7-1.6 .6M249.3 185.7h-.8a.51 .51 0 0 0-.5 .5v1.3l.2 .4 1.1 .1v-1.3h-.4M250.4 190.8h-.5a.51 .51 0 0 0-.5 .5v1.7l.3 .1 .7 .1M251.2 192.1h.6a.65 .65 0 0 0 .7-.6 .65 .65 0 0 0-.7-.7h-.6v2.4M251.5 185.7v2.3l-1.3-2.3v2.3"/>
<path d="M251.9 192.1l.6 1.1M252.5 186.7h.7M253.3 191.9h.8M253.5 185.7h-1v2.3h1M254.3 186.9h.6a.65 .65 0 0 0 .7-.6 .65 .65 0 0 0-.7-.6h-.6v2.3M254.4 190.8h-1.1v2.4h1.1M254.9 190.8l.8 2.4 .8-2.4M255.1 186.9l.5 1.1M257.1 193.2h.5M257.1 190.8h.5M257.4 190.8v2.4M259.5 191a.58 .58 0 0 0-.9-.1 .58 .58 0 0 0 .1 .9l.7 .4a.58 .58 0 0 1 0 .9 .58 .58 0 0 1-.8-.1l-.3-.2"/>
<path d="M260.3 193.2h.5M260.3 190.8h.5M260.6 190.8v2.4M261.7 191.1a.66 .66 0 0 1 .8-.2 .66 .66 0 0 1 .4 .6v1a.66 .66 0 0 1-.6 .7 .66 .66 0 0 1-.7-.7v-1zM265.1 190.8v2.4l-1.3-2.4v2.4"/>
</g>
<path d="M8.2 11.6h280.6v186.6h-280.6z" fill="none" stroke="#f57c10" stroke-width=".32"/>
<path d="M95.8 174.1h7.6M123.8 184.3h12.7" fill="none" stroke="#009292" stroke-width=".18"/>
<g fill="#009292">
<circle cx="123.8" cy="184.3" r=".51"/>
<circle cx="126.3" cy="184.3" r=".51"/>
<circle cx="128.8" cy="184.3" r=".51"/>
<circle cx="131.4" cy="184.3" r=".51"/>
<circle cx="133.9" cy="184.3" r=".51"/>
</g>
<g fill="#009292">
<path d="M123.3 184.3a.51 .51 0 0 1 1 0 .51 .51 0 0 1-1 0zM123.3 184.3a.51 .51 0 0 0 1 0 .51 .51 0 0 0-1 0z"/>
<path d="M125.8 184.3a.51 .51 0 0 1 1 0 .51 .51 0 0 1-1 0zM125.8 184.3a.51 .51 0 0 0 1 0 .51 .51 0 0 0-1 0z"/>
<path d="M128.3 184.3a.55 .55 0 0 1 1.1 0 .55 .55 0 0 1-1.1 0zM128.3 184.3a.51 .51 0 0 0 1 0 .51 .51 0 0 0-1 0z"/>
<path d="M130.9 184.3a.51 .51 0 0 1 1 0 .51 .51 0 0 1-1 0zM130.9 184.3a.51 .51 0 0 0 1 0 .51 .51 0 0 0-1 0z"/>
<path d="M133.4 184.3a.51 .51 0 0 1 1 0 .51 .51 0 0 1-1 0zM133.4 184.3a.51 .51 0 0 0 1 0 .51 .51 0 0 0-1 0z"/>
</g>
<path d="M253.3 138.6h-5.1v12.7M253.3 146.2v2.5h-5.1" fill="none" stroke="#009292" stroke-width=".18"/>
<g fill="#009292">
<circle cx="248.2" cy="148.7" r=".51"/>
<circle cx="253.3" cy="148.7" r=".51"/>
</g>
<g fill="#009292">
<path d="M247.7 148.7a.51 .51 0 0 1 1 0 .51 .51 0 0 1-1 0zM247.7 148.7a.51 .51 0 0 0 1 0 .51 .51 0 0 0-1 0z"/>
<path d="M252.8 148.7a.51 .51 0 0 1 1 0 .51 .51 0 0 1-1 0zM252.8 148.7a.51 .51 0 0 0 1 0 .51 .51 0 0 0-1 0z"/>
</g>
<path d="M233 125.9h20.3v5.1" fill="none" stroke="#009292" stroke-width=".18"/>
<g fill="#009292">
<circle cx="248.2" cy="125.9" r=".51"/>
<circle cx="253.3" cy="125.9" r=".51"/>
</g>
<g fill="#009292">
<path d="M247.7 125.9a.51 .51 0 0 1 1 0 .51 .51 0 0 1-1 0zM247.7 125.9a.51 .51 0 0 0 1 0 .51 .51 0 0 0-1 0z"/>
<path d="M252.8 125.9a.51 .51 0 0 1 1 0 .51 .51 0 0 1-1 0zM252.8 125.9a.51 .51 0 0 0 1 0 .51 .51 0 0 0-1 0z"/>
</g>
<path d="M34.9 57.3v2.6h15.2v10.1M192.3 97.9h-7.6v5.1M29.8 110.6h33M29.8 125.9h33M29.8 141.1h33M29.8 156.4h33" fill="none" stroke="#009292" stroke-width=".18"/>
<circle cx="34.9" cy="59.9" r=".51" fill="#009292"/>
<path d="M34.4 59.9a.51 .51 0 0 1 1 0 .51 .51 0 0 1-1 0zM34.4 59.9a.51 .51 0 0 0 1 0 .51 .51 0 0 0-1 0z" fill="#009292"/>
<path d="M42.5 39.5v2.6h7.6v5.1" fill="none" stroke="#009292" stroke-width=".18"/>
<circle cx="42.5" cy="42.1" r=".51" fill="#009292"/>
<path d="M42 42.1a.51 .51 0 0 1 1 0 .51 .51 0 0 1-1 0zM42 42.1a.51 .51 0 0 0 1 0 .51 .51 0 0 0-1 0z" fill="#009292"/>
<path d="M159.3 62.4h-63.5v7.6" fill="none" stroke="#009292" stroke-width=".18"/>
<g fill="#009292">
<circle cx="95.8" cy="62.4" r=".51"/>
<circle cx="111.1" cy="62.4" r=".51"/>
<circle cx="126.3" cy="62.4" r=".51"/>
<circle cx="144.1" cy="62.4" r=".51"/>
</g>
<g fill="#009292">
<path d="M95.3 62.4a.51 .51 0 0 1 1 0 .51 .51 0 0 1-1 0zM95.3 62.4a.51 .51 0 0 0 1 0 .51 .51 0 0 0-1 0z"/>
<path d="M110.6 62.4a.51 .51 0 0 1 1 0 .51 .51 0 0 1-1 0zM110.6 62.4a.51 .51 0 0 0 1 0 .51 .51 0 0 0-1 0z"/>
<path d="M125.8 62.4a.51 .51 0 0 1 1 0 .51 .51 0 0 1-1 0zM125.8 62.4a.51 .51 0 0 0 1 0 .51 .51 0 0 0-1 0z"/>
<path d="M143.6 62.4a.51 .51 0 0 1 1 0 .51 .51 0 0 1-1 0zM143.6 62.4a.51 .51 0 0 0 1 0 .51 .51 0 0 0-1 0z"/>
</g>
<path d="M271.1 37v35.6" fill="none" stroke="#009292" stroke-width=".18"/>
<g fill="#009292">
<circle cx="271.1" cy="47.2" r=".51"/>
<circle cx="271.1" cy="57.3" r=".51"/>
<circle cx="271.1" cy="67.5" r=".51"/>
</g>
<g fill="#009292">
<path d="M270.6 47.2a.51 .51 0 0 1 1 0 .51 .51 0 0 1-1 0zM270.6 47.2a.51 .51 0 0 0 1 0 .51 .51 0 0 0-1 0z"/>
<path d="M270.6 57.3a.51 .51 0 0 1 1 0 .51 .51 0 0 1-1 0zM270.6 57.3a.51 .51 0 0 0 1 0 .51 .51 0 0 0-1 0z"/>
<path d="M270.6 67.5a.51 .51 0 0 1 1 0 .51 .51 0 0 1-1 0zM270.6 67.5a.51 .51 0 0 0 1 0 .51 .51 0 0 0-1 0z"/>
</g>
<path d="M184.7 44.6h15.2v2.6" fill="none" stroke="#009292" stroke-width=".18"/>
<circle cx="194.9" cy="44.6" r=".51" fill="#009292"/>
<path d="M194.4 44.6a.51 .51 0 0 1 1 0 .51 .51 0 0 1-1 0zM194.4 44.6a.51 .51 0 0 0 1 0 .51 .51 0 0 0-1 0z" fill="#009292"/>
<path d="M199.9 44.6h15.3" fill="none" stroke="#009292" stroke-width=".18"/>
<g fill="#009292">
<circle cx="205" cy="44.6" r=".51"/>
<circle cx="199.9" cy="44.6" r=".51"/>
</g>
<g fill="#009292">
<path d="M204.5 44.6a.51 .51 0 0 1 1 0 .51 .51 0 0 1-1 0zM204.5 44.6a.51 .51 0 0 0 1 0 .51 .51 0 0 0-1 0z"/>
<path d="M199.4 44.6a.51 .51 0 0 1 1 0 .51 .51 0 0 1-1 0zM199.4 44.6a.51 .51 0 0 0 1 0 .51 .51 0 0 0-1 0z"/>
</g>
<path d="M177.1 97.9v5.1M233 118.3h20.3M245.7 108.1h7.6M253.3 110.6h-2.6v7.7M245.7 133.5h7.6M245.7 141.1h7.6M95.8 179.2h7.6M95.8 171.6h7.6" fill="none" stroke="#009292" stroke-width=".18"/>
<circle cx="250.7" cy="118.3" r=".51" fill="#009292"/>
<path d="M250.2 118.3a.51 .51 0 0 1 1 0 .51 .51 0 0 1-1 0zM250.2 118.3a.51 .51 0 0 0 1 0 .51 .51 0 0 0-1 0z" fill="#009292"/>
<path d="M149.2 90.3h-5.1v2.6h-5.1" fill="none" stroke="#009292" stroke-width=".18"/>
<g fill="#009292">
<circle cx="141.5" cy="92.9" r=".51"/>
<circle cx="144.1" cy="92.9" r=".51"/>
</g>
<g fill="#009292">
<path d="M141 92.9a.55 .55 0 0 1 1.1 0 .55 .55 0 0 1-1.1 0zM141 92.9a.51 .51 0 0 0 1 0 .51 .51 0 0 0-1 0z"/>
<path d="M143.6 92.9a.51 .51 0 0 1 1 0 .51 .51 0 0 1-1 0zM143.6 92.9a.51 .51 0 0 0 1 0 .51 .51 0 0 0-1 0z"/>
</g>
<path d="M111.1 39.5v2.6M34.9 52.2v2.6h22.8M29.8 108.1h20.3M29.8 123.3h20.3M29.8 138.6h20.3M95.8 128.4h7.6M95.8 131h7.6M29.8 153.8h20.3M42.5 158.9h7.6M42.5 143.7h7.6" fill="none" stroke="#009292" stroke-width=".18"/>
<circle cx="34.9" cy="54.8" r=".51" fill="#009292"/>
<path d="M34.4 54.8a.51 .51 0 0 1 1 0 .51 .51 0 0 1-1 0zM34.4 54.8a.51 .51 0 0 0 1 0 .51 .51 0 0 0-1 0z" fill="#009292"/>
<path d="M57.7 54.8h10.2" fill="none" stroke="#009292" stroke-width=".18"/>
<circle cx="57.7" cy="54.8" r=".51" fill="#009292"/>
<path d="M57.2 54.8a.55 .55 0 0 1 1.1 0 .55 .55 0 0 1-1.1 0zM57.2 54.8a.51 .51 0 0 0 1 0 .51 .51 0 0 0-1 0z" fill="#009292"/>
<path d="M42.5 37h53.3M57.7 37v17.8" fill="none" stroke="#009292" stroke-width=".18"/>
<circle cx="57.7" cy="37" r=".51" fill="#009292"/>
<path d="M57.2 37a.55 .55 0 0 1 1.1 0 .55 .55 0 0 1-1.1 0zM57.2 37a.51 .51 0 0 0 1 0 .51 .51 0 0 0-1 0z" fill="#009292"/>
<path d="M95.8 37v5.1M184.7 37h15.2" fill="none" stroke="#009292" stroke-width=".18"/>
<circle cx="194.9" cy="37" r=".51" fill="#009292"/>
<path d="M194.4 37a.51 .51 0 0 1 1 0 .51 .51 0 0 1-1 0zM194.4 37a.51 .51 0 0 0 1 0 .51 .51 0 0 0-1 0z" fill="#009292"/>
<path d="M199.9 37h15.3" fill="none" stroke="#009292" stroke-width=".18"/>
<g fill="#009292">
<circle cx="205" cy="37" r=".51"/>
<circle cx="199.9" cy="37" r=".51"/>
</g>
<g fill="#009292">
<path d="M204.5 37a.51 .51 0 0 1 1 0 .51 .51 0 0 1-1 0zM204.5 37a.51 .51 0 0 0 1 0 .51 .51 0 0 0-1 0z"/>
<path d="M199.4 37a.51 .51 0 0 1 1 0 .51 .51 0 0 1-1 0zM199.4 37a.51 .51 0 0 0 1 0 .51 .51 0 0 0-1 0z"/>
</g>
<g fill="none" stroke="#009292" stroke-width=".18">
<path d="M126.3 39.5v2.6M144.1 39.5v2.6M159.3 39.5v2.6M199.9 31.9v5.1M255.8 37h5.1M95.8 52.2v2.6M111.1 52.2v2.6M126.3 52.2v2.6M144.1 52.2v2.6M159.3 52.2v2.6M255.8 47.2h5.1M255.8 57.3h5.1"/>
<path d="M255.8 67.5h5.1M149.2 85.2h-15.3v7.7M29.8 113.2h2.5M42.5 113.2h7.6M95.8 113.2h7.6M95.8 105.6h7.6M95.8 103h7.6M95.8 115.7h7.6M95.8 110.6h7.6M95.8 108.1h7.6M245.7 113.2h7.6M245.7 115.7h7.6"/>
<path d="M29.8 128.4h2.5M42.5 128.4h7.6M95.8 133.5h7.6M95.8 136h7.6M245.7 120.8h7.6M29.8 143.7h2.5M29.8 158.9h2.5M95.8 143.7h7.6M95.8 146.2h7.6M95.8 176.7h7.6M95.8 166.5h7.6M95.8 169h7.6"/>
<path d="M159.3 164h7.6"/>
</g>
<g font-size="3.7" fill="#f57c10">
<text x="28.1" y="14.8">1</text>
<text x="62.2" y="14.8">2</text>
<text x="96.3" y="14.8">3</text>
<text x="130.4" y="14.8">4</text>
<text x="164.6" y="14.8">5</text>
<text x="198.7" y="14.8">6</text>
<text x="232.8" y="14.8">7</text>
<text x="266.9" y="14.8">8</text>
<text x="8.9" y="34.6">A</text>
<text x="285.7" y="34.6">A</text>
<text x="8.9" y="70.4">B</text>
<text x="285.7" y="70.4">B</text>
<text x="8.8" y="106.2">C</text>
<text x="285.6" y="106.2">C</text>
<text x="8.8" y="142">D</text>
<text x="285.6" y="142">D</text>
<text x="8.9" y="177.8">E</text>
<text x="285.7" y="177.8">E</text>
<text x="28.1" y="197.6">1</text>
<text x="62.2" y="197.6">2</text>
<text x="96.3" y="197.6">3</text>
<text x="130.4" y="197.6">4</text>
<text x="164.6" y="197.6">5</text>
<text x="198.7" y="197.6">6</text>
<text x="232.8" y="197.6">7</text>
<text x="266.9" y="197.6">8</text>
</g>
<g font-size="2.5" fill="#757575">
<text x="185.9" y="39.1">C2</text>
<text x="196" y="39.1">C3</text>
<text x="206.2" y="39.1">C4</text>
<text x="216.3" y="39.1">C5</text>
<text x="47.3" y="53.1">GND</text>
<text x="93.9" y="48.7" transform="rotate(-90 93.9 48.7)">R5</text>
<text x="100" y="48.7" transform="rotate(-90 100 48.7)">2K</text>
<text x="109.2" y="48.7" transform="rotate(-90 109.2 48.7)">R9</text>
<text x="115.3" y="49.2" transform="rotate(-90 115.3 49.2)">100</text>
<text x="124.4" y="48.7" transform="rotate(-90 124.4 48.7)">R6</text>
<text x="130.5" y="49.2" transform="rotate(-90 130.5 49.2)">100</text>
<text x="142.2" y="48.7" transform="rotate(-90 142.2 48.7)">R7</text>
<text x="148.3" y="49.2" transform="rotate(-90 148.3 49.2)">100</text>
<text x="157.4" y="48.7" transform="rotate(-90 157.4 48.7)">R8</text>
<text x="163.5" y="49.2" transform="rotate(-90 163.5 49.2)">100</text>
<text x="197.2" y="53.1">GND</text>
<text x="47.3" y="76">GND</text>
<text x="93.1" y="76">GND</text>
<text x="268.3" y="78.5">GND</text>
<text x="189.6" y="103.9">GND</text>
<text x="255.8" y="105.6">RJ45-MAGJA</text>
<text x="271.1" y="105.6">CK</text>
<text x="36" y="111.3">14</text>
<text x="174.6" y="110">L</text>
<text x="182.2" y="110">G</text>
<text x="35.3" y="117.4">470</text>
<text x="60" y="116.6">GND</text>
<text x="35.8" y="126.5">R2</text>
<text x="60" y="131.8">GND</text>
<text x="245.4" y="131.8">GND</text>
<text x="35.3" y="132.6">470</text>
<text x="35.8" y="141.8">R3</text>
<text x="35.3" y="147.8">470</text>
<text x="60" y="147.1">GND</text>
<text x="255.8" y="153.8">J1B1211CCD</text>
<text x="35.8" y="157">R4</text>
<text x="245.4" y="157.2">GND</text>
<text x="35.3" y="163.1">470</text>
<text x="60" y="162.3">GND</text>
<text x="121" y="190.2">GND</text>
</g>
<g font-size="2.5" fill="#f57c10">
<text x="110.6" y="94.6">TEENSY 4.1</text>
<text x="118.2" y="180" transform="rotate(-90 118.2 180)">ETHERNET</text>
</g>
<g font-size="2.1" fill="#757575">
<text x="32.7" y="51.9">4</text>
<text x="32.7" y="59.5">1</text>
<text x="32.7" y="57">2</text>
<text x="32.7" y="54.4">3</text>
<text x="110.9" y="98.7">ON/OFF</text>
<text x="134.7" y="101.3" transform="rotate(-90 134.7 101.3)">VIN</text>
<text x="148.6" y="101.2">DM</text>
<text x="149.3" y="98.7">5V</text>
<text x="27.6" y="107.7">3</text>
<text x="110.9" y="103.8">14-A0/TX3/SPDIF_OUT</text>
<text x="110.9" y="106.3">15-A1/RX3/SPDIF_IN</text>
<text x="139.8" y="103.4" transform="rotate(-90 139.8 103.4)">3V3-1</text>
<text x="142.3" y="103.4" transform="rotate(-90 142.3 103.4)">3V3-2</text>
<text x="144.8" y="103.4" transform="rotate(-90 144.8 103.4)">3V3-3</text>
<text x="146.1" y="106.3">VUSB</text>
<text x="148.9" y="103.8">DP</text>
<text x="254.3" y="107.7">1</text>
<text x="27.6" y="112.8">1</text>
<text x="27.6" y="110.3">2</text>
<text x="110.9" y="108.9">16-A2/RX4/SCL1</text>
<text x="110.9" y="111.4">17-A3/TX4/SDA1</text>
<text x="110.9" y="113.9">18-A4/SDA0</text>
<text x="149.1" y="113.9">D+</text>
<text x="149.6" y="111.4">D-</text>
<text x="254.3" y="110.3">2</text>
<text x="254.3" y="112.8">3</text>
<text x="258.2" y="108.9">TD+</text>
<text x="258.2" y="111.4">TCT</text>
<text x="258.2" y="113.9">TD-</text>
<text x="110.9" y="116.5">19-A5/SCL0</text>
<text x="110.9" y="119">20-A6/TX5/LRCLK1</text>
<text x="134.8" y="119">0-RX1/CS1/CRX2</text>
<text x="254.3" y="115.4">4</text>
<text x="254.3" y="117.9">5</text>
<text x="258.2" y="116.5">RD+</text>
<text x="258.2" y="119">RCT</text>
<text x="27.6" y="125.5">2</text>
<text x="27.6" y="123">3</text>
<text x="110.9" y="121.6">21-A7/RX5/BCLK1</text>
<text x="110.9" y="124.1">22-A8/CTX1</text>
<text x="132.8" y="121.6">1-TX1/MISO1/CTX2</text>
<text x="254.3" y="120.4">6</text>
<text x="254.3" y="123">7</text>
<text x="254.3" y="125.5">8</text>
<text x="258.2" y="121.6">RD-</text>
<text x="258.2" y="124.1">NC</text>
<text x="27.6" y="128.1">1</text>
<text x="110.9" y="126.6">23-A9/CRX1/MCLK1</text>
<text x="110.9" y="129.2">24-A10/TX6/SCL2</text>
<text x="110.9" y="131.7">25-A11/RX6/SDA2</text>
<text x="138.1" y="126.6">7-RX2/OUT1A</text>
<text x="142.2" y="129.2">8-TX2/IN1</text>
<text x="254.3" y="130.6">9</text>
<text x="258.2" y="126.6">GH_GND</text>
<text x="258.2" y="131.7">GRN-</text>
<text x="110.9" y="134.3">26-A12/MOSI1</text>
<text x="110.9" y="136.8">27-A13/SCK1</text>
<text x="144.7" y="134.3">28-RX7</text>
<text x="144.9" y="136.8">29-TX7</text>
<text x="253.1" y="133.1">10</text>
<text x="258.2" y="134.3">GRN+</text>
<text x="27.6" y="143.3">1</text>
<text x="27.6" y="140.8">2</text>
<text x="27.6" y="138.2">3</text>
<text x="110.9" y="139.3">38-A14/CS/IN1</text>
<text x="110.9" y="141.9">39-A15/CS/OUT1A</text>
<text x="144.7" y="141.9">34-RX8</text>
<text x="253.1" y="140.8">12</text>
<text x="253.2" y="138.2">11</text>
<text x="258.2" y="139.3">YLW-</text>
<text x="258.2" y="141.9">YLW+</text>
<text x="110.9" y="149.5">30-CRX3</text>
<text x="110.9" y="144.4">40-A16/CS1</text>
<text x="110.9" y="147">41-A17/MISO1</text>
<text x="138.8" y="149.5">10-CS/MQSR</text>
<text x="145" y="144.4">35/TX8</text>
<text x="253.1" y="145.8">13</text>
<text x="253.1" y="148.4">14</text>
<text x="258.2" y="147">CH_GND</text>
<text x="258.2" y="149.5">CH_GND</text>
<text x="27.6" y="156">2</text>
<text x="27.6" y="153.5">3</text>
<text x="110.9" y="154.6">3-LRCLK2</text>
<text x="110.9" y="152">31-CTX3</text>
<text x="136.7" y="154.6">12-MISO/MQSL</text>
<text x="137.4" y="152">11-MOSI/CTX1</text>
<text x="27.6" y="158.5">1</text>
<text x="110.9" y="159.6">5-IN2</text>
<text x="110.9" y="157.1">4-BCLK2</text>
<text x="139.7" y="157.1">13-SCK/LED</text>
<text x="110.9" y="162.2">VBAT</text>
<text x="110.9" y="164.7">PROGRAM</text>
<text x="110.9" y="167.3">R+</text>
<text x="141.7" y="162.2">32-OUT1B</text>
<text x="142.8" y="167.3">6-OUT1D</text>
<text x="142.8" y="164.7">9-OUT1C</text>
<text x="110.9" y="169.8">R-</text>
<text x="110.9" y="172.3">LED</text>
<text x="141.7" y="172.3">33-MCLK2</text>
<text x="144.3" y="169.8">2-OUT2</text>
<text x="110.9" y="174.9">G</text>
<text x="110.9" y="177.4">T-</text>
<text x="110.9" y="180">T+</text>
<text x="124.5" y="179.4" transform="rotate(-90 124.5 179.4)">GND1</text>
<text x="127.1" y="179.4" transform="rotate(-90 127.1 179.4)">GND2</text>
<text x="129.6" y="179.4" transform="rotate(-90 129.6 179.4)">GND3</text>
<text x="132.1" y="179.4" transform="rotate(-90 132.1 179.4)">GND4</text>
<text x="134.7" y="179.4" transform="rotate(-90 134.7 179.4)">GND5</text>
<text x="137.2" y="179.4" transform="rotate(-90 137.2 179.4)">GND6</text>
<text x="143.6" y="177.4">36-PWM</text>
<text x="143.6" y="180">37-PWM</text>
</g>
<g font-size="2" fill="#757575">
<text x="150.5" y="91">3V3</text>
<text x="177.8" y="96.6" transform="rotate(-90 177.8 96.6)">E_LED_YLW</text>
</g>
<g font-size="1.8" fill="#757575">
<text x="201.2" y="32.6">LED_EXT_VCC</text>
<text x="111.7" y="38.3" transform="rotate(-90 111.7 38.3)">3V3</text>
<text x="126.9" y="38.3" transform="rotate(-90 126.9 38.3)">NET_SUCCESS</text>
<text x="144.7" y="38.3" transform="rotate(-90 144.7 38.3)">NET_FAILURE</text>
<text x="160" y="38.3" transform="rotate(-90 160 38.3)">GENERIC_LED</text>
<text x="250.7" y="37.6">SW1</text>
<text x="250.7" y="47.8">SW2</text>
<text x="69.2" y="55.4">LED_EXT_VCC</text>
<text x="250.7" y="57.9">SW3</text>
<text x="250.7" y="68.1">SW4</text>
<text x="147.9" y="85.9">TEENSY_VIN</text>
<text x="87.7" y="106.2">STRIP-3</text>
<text x="87.7" y="103.7">STRIP-4</text>
<text x="51.4" y="108.7">LED_EXT_VCC</text>
<text x="51.4" y="113.8">STRIP-4</text>
<text x="81.4" y="111.3">NET_SUCCESS</text>
<text x="82.6" y="108.7">NET_FAILURE</text>
<text x="239.8" y="113.8">TX_N</text>
<text x="239.9" y="108.7">TX_P</text>
<text x="239.8" y="116.4">RX_P</text>
<text x="51.4" y="124">LED_EXT_VCC</text>
<text x="239.6" y="121.4">RX_N</text>
<text x="51.4" y="129.1">STRIP-3</text>
<text x="87.7" y="129.1">STRIP-1</text>
<text x="87.7" y="131.6">STRIP-2</text>
<text x="90.7" y="134.1">SW1</text>
<text x="90.7" y="136.7">SW2</text>
<text x="233.8" y="134.1">E_LED_GRN</text>
<text x="51.4" y="139.2">LED_EXT_VCC</text>
<text x="234" y="141.7">E_LED_YLW</text>
<text x="51.4" y="144.3">STRIP-2</text>
<text x="90.7" y="146.8">SW3</text>
<text x="90.7" y="144.3">SW4</text>
<text x="51.4" y="154.4">LED_EXT_VCC</text>
<text x="51.4" y="159.5">STRIP-1</text>
<text x="89.9" y="167.1">RX_P</text>
<text x="168.2" y="164.6">GENERIC_LED</text>
<text x="84" y="172.2">E_LED_GRN</text>
<text x="89.8" y="169.7">RX_N</text>
<text x="90" y="177.3">TX_N</text>
<text x="90.1" y="179.8">TX_P</text>
<text x="90.6" y="174.8">GND</text>
</g>
<g font-size="1.8" fill="#f57c10">
<text x="184.1" y="39.1" transform="rotate(-90 184.1 39.1)">+</text>
<text x="194.3" y="39.1" transform="rotate(-90 194.3 39.1)">+</text>
<text x="204.4" y="39.1" transform="rotate(-90 204.4 39.1)">+</text>
<text x="214.6" y="39.1" transform="rotate(-90 214.6 39.1)">+</text>
</g>
<g font-size="1.4" fill="#757575">
<text x="91.8" y="113.7">SDA</text>
<text x="25.9" y="117.1" transform="rotate(-90 25.9 117.1)">J6</text>
<text x="91.9" y="116.2">SCL</text>
<text x="25.9" y="132.4" transform="rotate(-90 25.9 132.4)">J7</text>
<text x="25.9" y="147.6" transform="rotate(-90 25.9 147.6)">J8</text>
<text x="25.9" y="162.8" transform="rotate(-90 25.9 162.8)">J9</text>
</g>
<text font-size=".8" fill="#757575" x="245.9" y="117.8">E_TRCT</text>
</svg>
